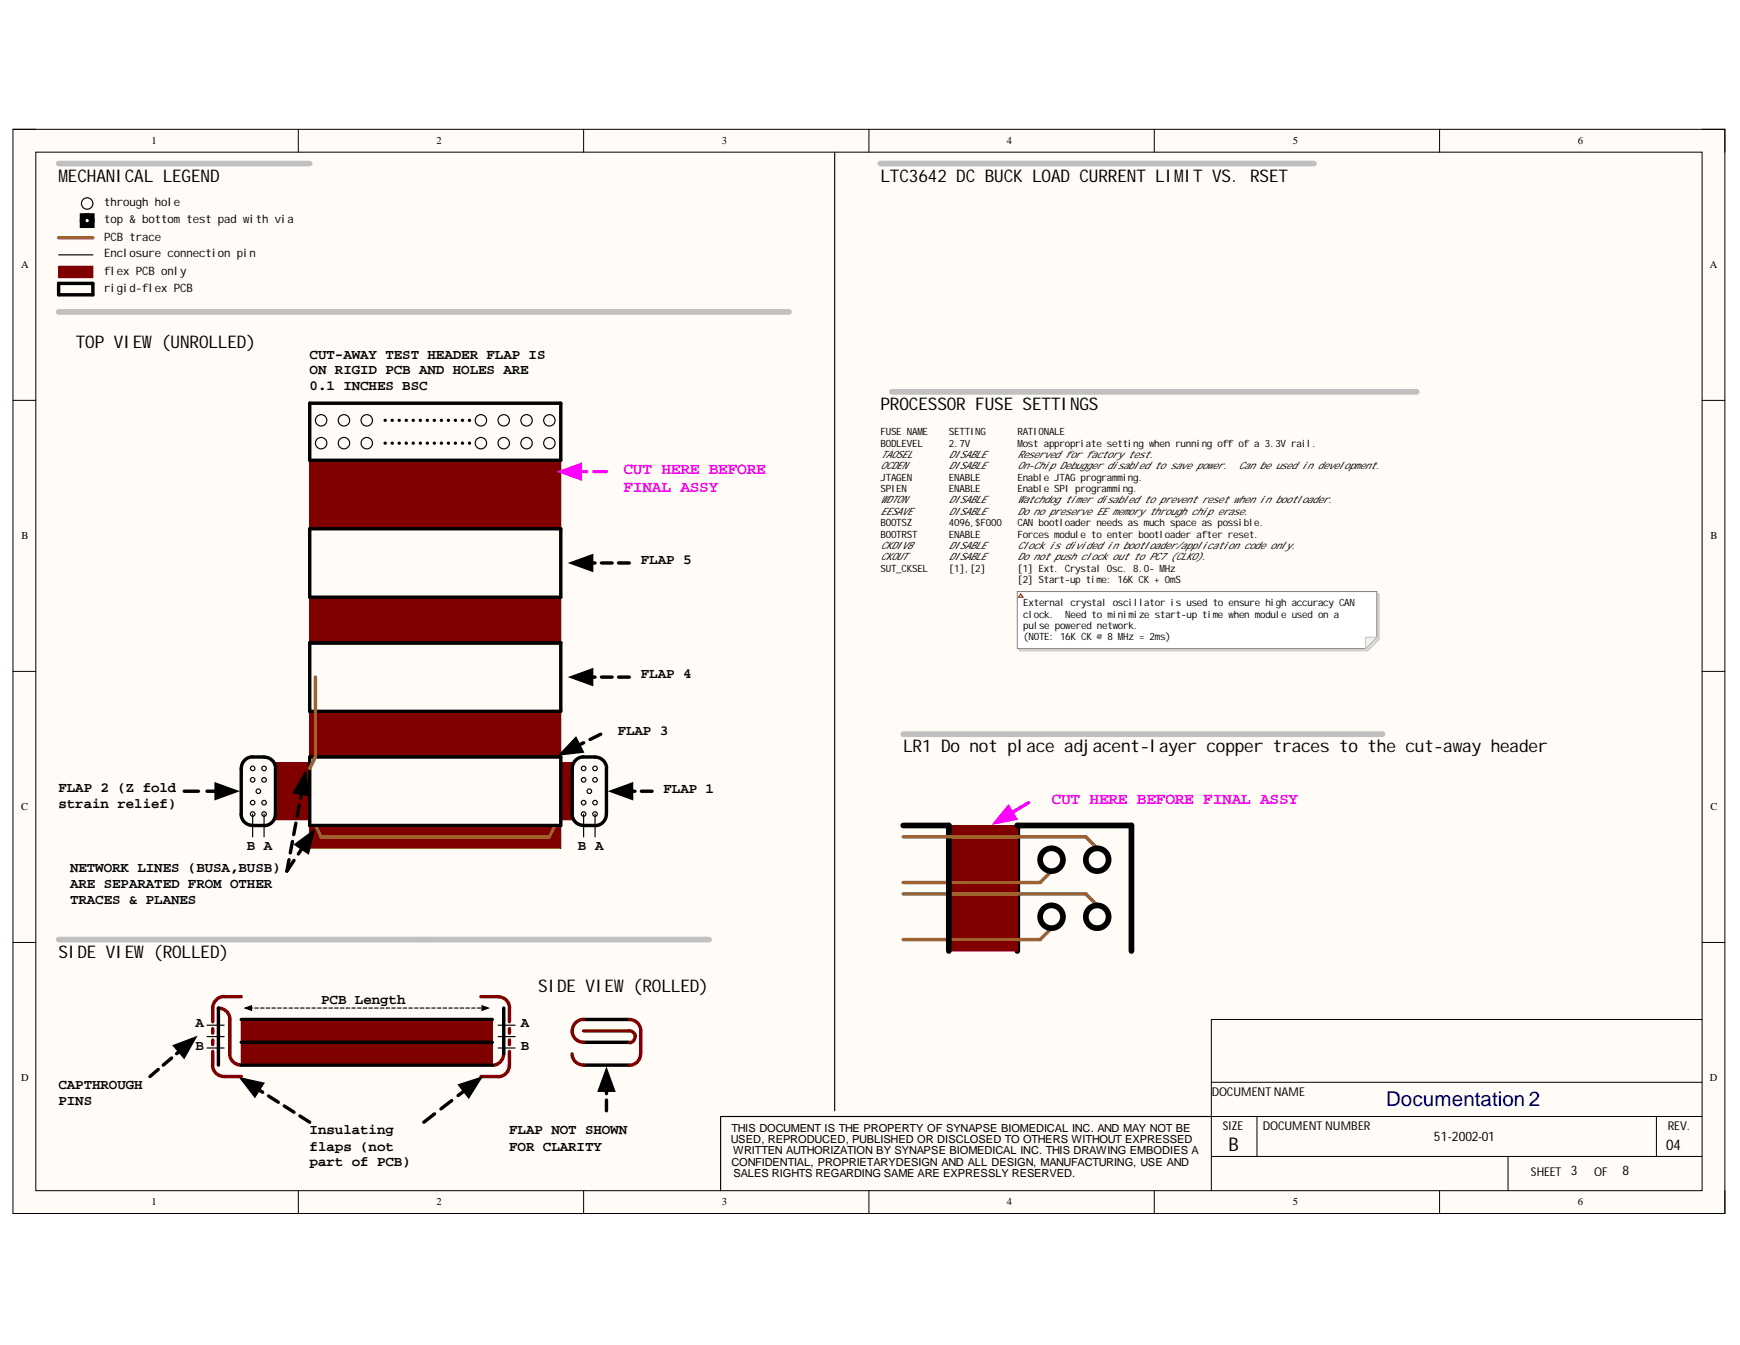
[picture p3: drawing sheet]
<svg xmlns="http://www.w3.org/2000/svg" width="279mm" height="216mm" viewBox="0 0 279 216" stroke-linecap="round" stroke-linejoin="round" font-family="sans-serif">
<path d="M2.1 20.8h274.9v174h-274.9z" fill-rule="evenodd" fill="#fffcf8"/>
<path d="M2.1 20.8h274.9v174h-274.9z" fill="none" stroke="#000" stroke-width=".16"/>
<path d="M5.8 24.4h267.5v166.7h-267.5z" fill-rule="evenodd" fill="#fffcf8"/>
<g fill="none" stroke="#000" stroke-width=".16">
<path d="M2.1 20.8h3.7M5.8 24.4h267.5v166.7h-267.5zM47.9 20.8v3.6M93.7 20.8v3.6M139.5 20.8v3.6M185.3 20.8v3.6M231.2 20.8v3.6M273.3 20.8h3.7v3.6M2.1 64.3h3.7M273.3 64.3h3.7M2.1 107.8h3.7M273.3 107.8h3.7"/>
<path d="M2.1 151.3h3.7M273.3 151.3h3.7M194.5 179.2h78.8M194.5 173.7h78.8M201.8 179.2v6.4M266 179.2v6.4M273.3 163.6h-78.8v27.5M47.9 191.1v3.7M93.7 191.1v3.7M139.5 191.1v3.7M185.3 191.1v3.7M194.5 185.6h78.8"/>
<path d="M231.2 191.1v3.7M242.2 185.6v5.5M277 191.1v3.7"/>
</g>
<path d="M194.5 179.2h-78.8v11.9" fill="none" stroke="#000" stroke-width=".18"/>
<path d="M49.7 132.5h40.3v3.7h-40.3z" fill-rule="evenodd" fill="#800000"/>
<path d="M49.7 132.5h40.3v3.7h-40.3z" fill="none" stroke="#800000" stroke-width=".16"/>
<path d="M44.2 122.4h5.5v9.2h-5.5z" fill-rule="evenodd" fill="#800000"/>
<path d="M44.2 122.4h5.5v9.2h-5.5z" fill="none" stroke="#800000" stroke-width=".16"/>
<path d="M90 122.4h1.9v9.2h-1.9z" fill-rule="evenodd" fill="#800000"/>
<path d="M90 122.4h1.9v9.2h-1.9z" fill="none" stroke="#800000" stroke-width=".16"/>
<path d="M49.7 114.2h40.3v7.3h-40.3z" fill-rule="evenodd" fill="#800000"/>
<path d="M49.7 114.2h40.3v7.3h-40.3z" fill="none" stroke="#800000" stroke-width=".16"/>
<path d="M49.7 95.9h40.3v7.3h-40.3z" fill-rule="evenodd" fill="#800000"/>
<path d="M49.7 95.9h40.3v7.3h-40.3z" fill="none" stroke="#800000" stroke-width=".16"/>
<path d="M49.7 73.9h40.3v11h-40.3z" fill-rule="evenodd" fill="#800000"/>
<path d="M49.7 73.9h40.3v11h-40.3z" fill="none" stroke="#800000" stroke-width=".16"/>
<g fill="none" stroke="#000" stroke-width=".55">
<path d="M49.7 64.7h40.3v9.2h-40.3zM61.8 71.1h.1M61.8 67.5h.1M63 71.1h.1M63 67.5h.1M64.1 71.1h.1M64.1 67.5h.1M65.2 71.1h.1M65.2 67.5h.1M66.4 71.1h.1M66.4 67.5h.1M67.5 71.1h.1"/>
<path d="M67.5 67.5h.1M68.6 71.1h.1M68.6 67.5h.1M69.7 71.1h.1M69.7 67.5h.1M70.9 71.1h.1M70.9 67.5h.1M72 71.1h.1M72 67.5h.1M73.1 71.1h.1M73.1 67.5h.1M74.3 71.1h.1"/>
<path d="M74.3 67.5h.1M75.4 71.1h.1M75.4 67.5h.1M95.5 121.5a1.84 1.84 0 0 1 1.9 1.8M97.4 123.3v7.4"/>
</g>
<g fill="none" stroke="#000" stroke-width=".18">
<circle cx="51.6" cy="67.5" r=".92"/>
<circle cx="51.6" cy="71.1" r=".92"/>
<circle cx="55.2" cy="67.5" r=".92"/>
<circle cx="55.2" cy="71.1" r=".92"/>
<circle cx="58.9" cy="67.5" r=".92"/>
<circle cx="58.9" cy="71.1" r=".92"/>
<circle cx="77.2" cy="67.5" r=".91"/>
<circle cx="77.2" cy="71.1" r=".92"/>
<circle cx="80.9" cy="67.5" r=".92"/>
<circle cx="80.9" cy="71.1" r=".92"/>
<circle cx="84.6" cy="67.5" r=".91"/>
<circle cx="84.6" cy="71.1" r=".92"/>
<circle cx="88.2" cy="67.5" r=".92"/>
<circle cx="88.2" cy="71.1" r=".92"/>
</g>
<path d="M92.2 75.7h2M95.4 75.7h2" fill="none" stroke="#f0f" stroke-width=".55"/>
<path d="M90.1 75.7l3.1-1.1v2.2z" fill="#f0f"/>
<path d="M90.1 75.7l3.1-1.1v2.2z" fill="none" stroke="#f0f" stroke-width=".55"/>
<path d="M9.4 26.3h40.3M9.4 50.1h117.3" fill="none" stroke="#c0c0c0" stroke-width=".91"/>
<path d="M9.4 42.7h5.5v1.9h-5.5z" fill-rule="evenodd" fill="#800000"/>
<path d="M9.4 42.7h5.5v1.9h-5.5z" fill="none" stroke="#800000" stroke-width=".16"/>
<g fill="none" stroke="#000" stroke-width=".55">
<path d="M13.1 34.5h1.8v1.8h-1.8zM9.4 45.5h5.5v1.8h-5.5zM49.7 84.9h40.3v11h-40.3zM92 90.4l3-1.1v2.2zM93.8 90.4h1.7M96.6 90.4h1.7M99.3 90.4h1.7M49.7 103.2h40.3v11h-40.3zM92 108.7l3-1.1v2.2zM92.4 118.6l1 2-3.2 .4zM93.7 119.2l-1.7 .9M93.8 108.7h1.7"/>
<path d="M96.5 117.9l-1.8 .8M96.6 108.7h1.7M99.3 108.7h1.7M29.6 127h2.3M33.2 127h2.3M34.7 125.9l3 1.1-3 1.1zM38.7 130.7a1.83 1.83 0 0 0 1.9 1.8M40.5 121.5a1.83 1.83 0 0 0-1.7 1.9l-.1 7.3M40.6 121.5h1.8a1.84 1.84 0 0 1 1.9 1.8M40.6 132.5h1.8M44.2 123.3v7.4a1.84 1.84 0 0 1-1.8 1.8M46.4 138l-.3 1.8 1.1-1.7"/>
<path d="M47 135.1l-.4 1.8M47.5 132.1l-.3 1.9M47.6 135.6l2.6-2-.8 3.2zM48.1 129.2l-.4 1.8M48.6 126.3l-.3 1.8M49 124.4l.5 3.1-2.2-.4zM49 135.4l-1.1 1.7M49.7 121.5h40.3v11h-40.3zM91.9 130.7a1.83 1.83 0 0 0 1.8 1.8M93.7 121.5a1.84 1.84 0 0 0-1.8 1.9v7.3M93.7 121.5h1.8M93.7 132.5h1.8"/>
<path d="M97.4 130.7a1.84 1.84 0 0 1-1.8 1.8M98.4 127l3-1.1v2.2zM100.2 127h1.8M103 127h1.7"/>
</g>
<g fill="none" stroke="#000" stroke-width=".18">
<path d="M134 24.4v153.9M9.4 40.9h5.5M40.6 130.7v3.6M42.4 130.7v3.6M93.7 130.7v3.6M95.5 130.7v3.6"/>
<circle cx="14" cy="32.7" r=".92"/>
<circle cx="40.6" cy="128.8" r=".36"/>
<circle cx="40.6" cy="123.3" r=".37"/>
<circle cx="40.6" cy="125.2" r=".37"/>
<circle cx="40.6" cy="130.7" r=".37"/>
<circle cx="41.5" cy="127" r=".37"/>
<circle cx="42.4" cy="128.8" r=".36"/>
<circle cx="42.4" cy="123.3" r=".37"/>
<circle cx="42.4" cy="125.2" r=".37"/>
<circle cx="42.4" cy="130.7" r=".37"/>
<circle cx="93.7" cy="128.8" r=".37"/>
<circle cx="93.7" cy="123.3" r=".37"/>
<circle cx="93.7" cy="125.2" r=".37"/>
<circle cx="93.7" cy="130.7" r=".37"/>
<circle cx="94.6" cy="127" r=".37"/>
<circle cx="95.5" cy="128.8" r=".37"/>
<circle cx="95.5" cy="123.3" r=".37"/>
<circle cx="95.5" cy="125.2" r=".37"/>
<circle cx="95.5" cy="130.7" r=".37"/>
</g>
<g fill="none" stroke="#000" stroke-width=".91">
<path d="M163.4 132.5v20.2"/>
<circle cx="14" cy="35.4" r=".73"/>
</g>
<path d="M9.4 38.2h5.5M50.6 108.7v12.8l-.9 1.8M50.6 132.5l1 1.8h36.6l.9-1.8" fill="none" stroke="#9f612e" stroke-width=".55"/>
<path d="M92 90.4l3-1.1v2.2zM92 108.7l3-1.1v2.2zM34.7 125.9l3 1.1-3 1.1zM49 124.4l.5 3.1-2.2-.4zM47.6 135.6l2.6-2-.8 3.2zM92.4 118.6l1 2-3.2 .4zM98.4 127l3-1.1v2.2z" fill="#000"/>
<path d="M9.4 150.8h104.5" fill="none" stroke="#c0c0c0" stroke-width=".91"/>
<path d="M152.4 132.5h11v20.2h-11z" fill-rule="evenodd" fill="#800000"/>
<path d="M152.4 132.5h11v20.2h-11z" fill="none" stroke="#800000" stroke-width=".16"/>
<path d="M145 134.3h29.4l1.8 1.9M168.8 139.8l-1.8 1.9h-22M145 143.5h29.4l1.8 1.8M168.8 149l-1.8 1.8h-22" fill="none" stroke="#9f612e" stroke-width=".55"/>
<path d="M145 132.5h7.4v20.2" fill="none" stroke="#000" stroke-width=".91"/>
<path d="M163.4 132.5h18.3v20.2" fill="none" stroke="#000" stroke-width=".92"/>
<path d="M145 117.9h77" fill="none" stroke="#c0c0c0" stroke-width=".92"/>
<path d="M165.2 128.8l-2.9 1.8" fill="none" stroke="#f0f" stroke-width=".55"/>
<path d="M161.9 129.5l1.2 1.9-3.2 .6z" fill="#f0f"/>
<path d="M161.9 129.5l1.2 1.9-3.2 .6z" fill="none" stroke="#f0f" stroke-width=".55"/>
<g fill="none" stroke="#000" stroke-width=".92">
<circle cx="176.2" cy="138" r="1.83"/>
<circle cx="176.2" cy="147.2" r="1.83"/>
</g>
<g fill="none" stroke="#000" stroke-width=".91">
<circle cx="168.9" cy="138" r="1.83"/>
<circle cx="168.9" cy="147.2" r="1.83"/>
</g>
<path d="M141.4 26.3h69.6M143.2 62.9h84.3" fill="none" stroke="#c0c0c0" stroke-width=".92"/>
<path d="M38.7 163.6h40.4v7.4h-40.4z" fill-rule="evenodd" fill="#800000"/>
<path d="M38.7 163.6h40.4v7.4h-40.4z" fill="none" stroke="#800000" stroke-width=".16"/>
<g fill="none" stroke="#800000" stroke-width=".55">
<path d="M38.7 160h-2.7a1.84 1.84 0 0 0-1.8 1.8v2.2M77.2 160h2.8M80 160a1.84 1.84 0 0 1 1.8 1.8M34.1 171a1.84 1.84 0 0 0 1.9 1.8M34.2 165.1v.7M34.2 166.9v.8M34.2 168.8v2.2M35.1 161.8a1.83 1.83 0 0 1 1.8 1.8M36 172.8h2.7M36.9 169.2a1.84 1.84 0 0 0 1.9 1.8M36.9 163.6v5.5M77.2 172.8h2.8"/>
<path d="M80.9 169.1a1.84 1.84 0 0 1-1.8 1.9M81.8 171a1.83 1.83 0 0 1-1.8 1.8M81.8 161.8v2.2M81.8 165.1v.7M81.8 166.9v.8M81.8 168.8v2.2M91.9 165.5a1.84 1.84 0 0 0 1.8 1.8M91.9 169.2a1.84 1.84 0 0 0 1.8 1.8M93.7 163.6a1.84 1.84 0 0 0-1.8 1.9M93.7 165.5h7.3a.96 .96 0 0 1 1 .9M101 163.7a1.84 1.84 0 0 1 1.9 1.7M102 166.4a.95 .95 0 0 1-.9 1"/>
<path d="M102.9 169.1a1.84 1.84 0 0 1-1.8 1.9M102.9 165.5v3.6"/>
</g>
<g fill="none" stroke="#000" stroke-width=".55">
<path d="M25.4 171.7l-1.3 1.1M27.6 169.8l-1.4 1.2M28.1 167.9l3-1.1-1.6 2.8zM29.7 168l-1.3 1.1M35.1 161.8v9.2M38.7 171h40.4M38.7 167.3h40.4M38.7 163.6h40.4M39 173.3l3.1 .7-1.2 1.8zM40.6 174.3l1.6 1M43.1 175.9l1.6 1M45.6 177.5l1.6 1"/>
<path d="M48.2 179.1l1.5 1M69.8 178.8l-1.7 1.3M72.5 176.7l-1.7 1.3M73.9 174.2l3.1-1-1.8 2.7zM75.3 174.5l-1.7 1.4M80.9 161.8v7.3M93.7 171h7.3M93.7 167.3h7.3M93.7 163.6h7.3M97.4 172l1.1 3h-2.2zM97.4 173.8v1.8M97.4 176.6v1.7"/>
</g>
<g fill="none" stroke="#000" stroke-width=".18">
<path d="M33.2 164.6h2.8M33.2 168.2h2.8M33.2 166.4h2.8M39.4 161.8l1-.4v.8zM40 161.8h.6M40.9 161.8h.6M41.8 161.8h.6M42.7 161.8h.6M43.7 161.8h.5M44.6 161.8h.6M45.5 161.8h.6M46.4 161.8h.6"/>
<path d="M47.3 161.8h.6M48.2 161.8h.6M49.2 161.8h.5M50.1 161.8h.5M51 161.8h.6M51.9 161.8h.6M52.8 161.8h.6M53.7 161.8h.6M54.7 161.8h.5M55.6 161.8h.5M56.5 161.8h.6M57.4 161.8h.6"/>
<path d="M58.3 161.8h.6M59.2 161.8h.6M60.2 161.8h.5M61.1 161.8h.5M62 161.8h.6M62.9 161.8h.6M63.8 161.8h.6M64.7 161.8h.6M65.7 161.8h.5M66.6 161.8h.5M67.5 161.8h.6M68.4 161.8h.6"/>
<path d="M69.3 161.8h.6M70.2 161.8h.6M71.1 161.8h.6M72.1 161.8h.5M73 161.8h.6M73.9 161.8h.6M74.8 161.8h.6M75.7 161.8h.6M76.6 161.8h.6M77.4 161.4l1 .4-1 .4zM77.6 161.8h.5M80 164.6h2.7"/>
<path d="M80 168.2h2.7M80 166.4h2.7"/>
</g>
<path d="M28.1 167.9l3-1.1-1.6 2.8zM39 173.3l3.1 .7-1.2 1.8zM39.4 161.8l1-.4v.8zM73.9 174.2l3.1-1-1.8 2.7zM77.4 161.4l1 .4-1 .4zM97.4 172l1.1 3h-2.2z" fill="#000"/>
<path d="M163.7 95.3h57.7v7.3l-1.8 1.9h-55.9z" fill-rule="evenodd" fill="#e0ddda"/>
<path d="M163.7 95.3h57.7v7.3l-1.8 1.9h-55.9z" fill="none" stroke="#c5c3c0" stroke-width=".16"/>
<path d="M163.4 95h57.7v7.3l-1.9 1.8h-55.8z" fill-rule="evenodd" fill="#fff"/>
<path d="M163.4 95h57.7v7.3l-1.9 1.8h-55.8z" fill="none" stroke="#808080" stroke-width=".16"/>
<path d="M219.2 102.3h1.9l-1.9 1.8z" fill="#f2f0ed"/>
<path d="M219.2 102.3h1.9l-1.9 1.8z" fill="none" stroke="#c5c3c0" stroke-width=".16"/>
<path d="M163.9 95.3l.4 .6h-.8z" fill="#fcc"/>
<path d="M163.9 95.3l.4 .6h-.8z" fill="none" stroke="#991a1a" stroke-width=".16"/>
<text font-size="3.3" fill="#000080" x="222.6" y="177.6">Documentation2</text>
<text font-size="3" x="197.3" y="184.8">B</text>
<g font-size="2.8">
<text x="9.4" y="29.2">MECHANICAL LEGEND</text>
<text x="141.4" y="29.2">LTC3642 DC BUCK LOAD CURRENT LIMIT VS. RSET</text>
<text x="12.2" y="55.8">TOP VIEW (UNROLLED)</text>
<text x="141.4" y="65.8">PROCESSOR FUSE SETTINGS</text>
<text x="145" y="120.8">LR1 Do not place adjacent-layer copper traces to the cut-away header</text>
<text x="9.4" y="153.8">SIDE VIEW (ROLLED)</text>
<text x="86.4" y="159.3">SIDE VIEW (ROLLED)</text>
</g>
<g font-size="2.6" fill="#f0f">
<text x="100.1" y="76.1">CUT HERE BEFORE</text>
<text x="100.1" y="78.9">FINAL ASSY</text>
<text x="168.9" y="129">CUT HERE BEFORE FINAL ASSY</text>
</g>
<text font-size="2.4" x="267.6" y="184.6">04</text>
<g font-size="2.3">
<text x="49.7" y="57.6">CUT-AWAY TEST HEADER FLAP IS</text>
<text x="49.7" y="60.1">ON RIGID PCB AND HOLES ARE</text>
<text x="49.7" y="62.6">0.1 INCHES BSC</text>
<text x="102.9" y="90.5">FLAP 5</text>
<text x="102.9" y="108.8">FLAP 4</text>
<text x="99.2" y="118">FLAP 3</text>
<text x="9.4" y="127.1">FLAP 2 (Z fold</text>
<text x="9.4" y="129.8">strain relief)</text>
<text x="106.5" y="127.3">FLAP 1</text>
<text x="39.7" y="136.5">B A</text>
<text x="92.8" y="136.5">B A</text>
<text x="11.2" y="140">NETWORK LINES (BUSA,BUSB)</text>
<text x="11.2" y="142.5">ARE SEPARATED FROM OTHER</text>
<text x="11.2" y="145.1">TRACES &amp; PLANES</text>
<text x="51.6" y="161.2">PCB Length</text>
<text x="31.4" y="164.9">A</text>
<text x="83.6" y="164.9">A</text>
<text x="31.4" y="168.5">B</text>
<text x="83.6" y="168.5">B</text>
<text x="9.4" y="174.8">CAPTHROUGH</text>
<text x="9.4" y="177.3">PINS</text>
<text x="49.7" y="182.1">Insulating</text>
<text x="49.7" y="184.7">flaps (not</text>
<text x="81.8" y="182.1">FLAP NOT SHOWN</text>
<text x="81.8" y="184.7">FOR CLARITY</text>
<text x="49.7" y="187.2">part of PCB)</text>
</g>
<g font-size="2.1">
<text x="230.3" y="183.2">51-2002-01</text>
<text x="252.2" y="188.7">3</text>
<text x="260.5" y="188.7">8</text>
</g>
<g font-size="1.9">
<text x="16.7" y="33.1">through hole</text>
<text x="16.7" y="35.8">top &amp; bottom test pad with via</text>
<text x="16.7" y="38.6">PCB trace</text>
<text x="16.7" y="41.3">Enclosure connection pin</text>
<text x="16.7" y="44.1">flex PCB only</text>
<text x="16.7" y="46.8">rigid-flex PCB</text>
<text x="194.6" y="175.9">DOCUMENT NAME</text>
<text x="196.4" y="181.4">SIZE</text>
<text x="202.8" y="181.4">DOCUMENT NUMBER</text>
<text x="267.8" y="181.4">REV.</text>
<text x="245.8" y="188.8">SHEET</text>
<text x="256" y="188.8">OF</text>
</g>
<g font-size="1.8">
<text x="117.4" y="183.5">USED, REPRODUCED, PUBLISHED OR DISCLOSED TO OTHERS WITHOUT EXPRESSED</text>
<text x="117.5" y="181.7">THIS DOCUMENT IS THE PROPERTY OF SYNAPSE BIOMEDICAL INC. AND MAY NOT BE</text>
<text x="117.7" y="185.3">WRITTEN AUTHORIZATION BY SYNAPSE BIOMEDICAL INC. THIS DRAWING EMBODIES A</text>
<text x="117.5" y="187.1">CONFIDENTIAL, PROPRIETARYDESIGN AND ALL DESIGN, MANUFACTURING, USE AND</text>
<text x="117.8" y="189">SALES RIGHTS REGARDING SAME ARE EXPRESSLY RESERVED.</text>
</g>
<g font-size="1.7">
<text x="24.4" y="23.2">1</text>
<text x="70.1" y="23.2">2</text>
<text x="115.9" y="23.2">3</text>
<text x="161.7" y="23.2">4</text>
<text x="207.6" y="23.2">5</text>
<text x="253.3" y="23.2">6</text>
<text x="3.4" y="43">A</text>
<text x="274.6" y="43">A</text>
<text x="3.5" y="86.6">B</text>
<text x="274.7" y="86.6">B</text>
<text x="3.4" y="130.1">C</text>
<text x="274.7" y="130.1">C</text>
<text x="3.4" y="173.5">D</text>
<text x="274.6" y="173.5">D</text>
<text x="24.4" y="193.5">1</text>
<text x="70.1" y="193.5">2</text>
<text x="115.9" y="193.5">3</text>
<text x="161.7" y="193.5">4</text>
<text x="207.6" y="193.5">5</text>
<text x="253.3" y="193.5">6</text>
</g>
<g font-size="1.6">
<text x="141.4" y="69.8">FUSE NAME</text>
<text x="141.4" y="71.7">BODLEVEL</text>
<text x="152.4" y="69.8">SETTING</text>
<text x="152.4" y="71.7">2.7V</text>
<text x="163.4" y="69.8">RATIONALE</text>
<text x="163.4" y="71.7">Most appropriate setting when running off of a 3.3V rail.</text>
<text x="141.4" y="75.3">OCDEN</text>
<text x="141.4" y="77.2">JTAGEN</text>
<text x="141.4" y="73.5">TAOSEL</text>
<text x="152.4" y="75.3">DISABLE</text>
<text x="152.4" y="77.2">ENABLE</text>
<text x="152.4" y="73.5">DISABLE</text>
<text x="163.4" y="75.3">On-Chip Debugger disabled to save power.</text>
<text x="163.4" y="77.2">Enable JTAG programming.</text>
<text x="163.4" y="73.5">Reserved for factory test.</text>
<text x="198.9" y="75.3">Can be used in development.</text>
<text x="141.4" y="80.8">WDTON</text>
<text x="141.4" y="82.7">EESAVE</text>
<text x="141.4" y="78.9">SPIEN</text>
<text x="152.4" y="80.8">DISABLE</text>
<text x="152.4" y="82.7">DISABLE</text>
<text x="152.4" y="78.9">ENABLE</text>
<text x="163.4" y="80.8">Watchdog timer disabled to prevent reset when in bootloader.</text>
<text x="163.4" y="82.7">Do no preserve EE memory through chip erase.</text>
<text x="163.4" y="78.9">Enable SPI programming.</text>
<text x="141.4" y="84.4">BOOTSZ</text>
<text x="141.4" y="86.3">BOOTRST</text>
<text x="141.4" y="88.2">CKDIV8</text>
<text x="141.4" y="89.9">CKOUT</text>
<text x="152.4" y="84.4">4096,$F000</text>
<text x="152.4" y="86.3">ENABLE</text>
<text x="152.4" y="88.2">DISABLE</text>
<text x="152.4" y="89.9">DISABLE</text>
<text x="163.4" y="86.3">Forces module to enter bootloader after reset.</text>
<text x="163.4" y="88.2">Clock is divided in bootloader/application code only.</text>
<text x="163.4" y="89.9">Do not push clock out to PC7 (CLK0).</text>
<text x="163.4" y="84.4">CAN bootloader needs as much space as possible.</text>
<text x="141.4" y="91.8">SUT_CKSEL</text>
<text x="152.4" y="91.8">[1],[2]</text>
<text x="163.4" y="91.8">[1] Ext. Crystal Osc. 8.0- MHz</text>
<text x="163.4" y="93.7">[2] Start-up time: 16K CK + 0mS</text>
<text x="164.3" y="97.3">External crystal oscillator is used to ensure high accuracy CAN</text>
<text x="164.3" y="99.2">clock.</text>
<text x="164.3" y="101">pulse powered network.</text>
<text x="171.1" y="99.2">Need to minimize start-up time when module used on a</text>
<text x="164.3" y="102.8">(NOTE: 16K CK @ 8 MHz = 2ms)</text>
</g>
</svg>
